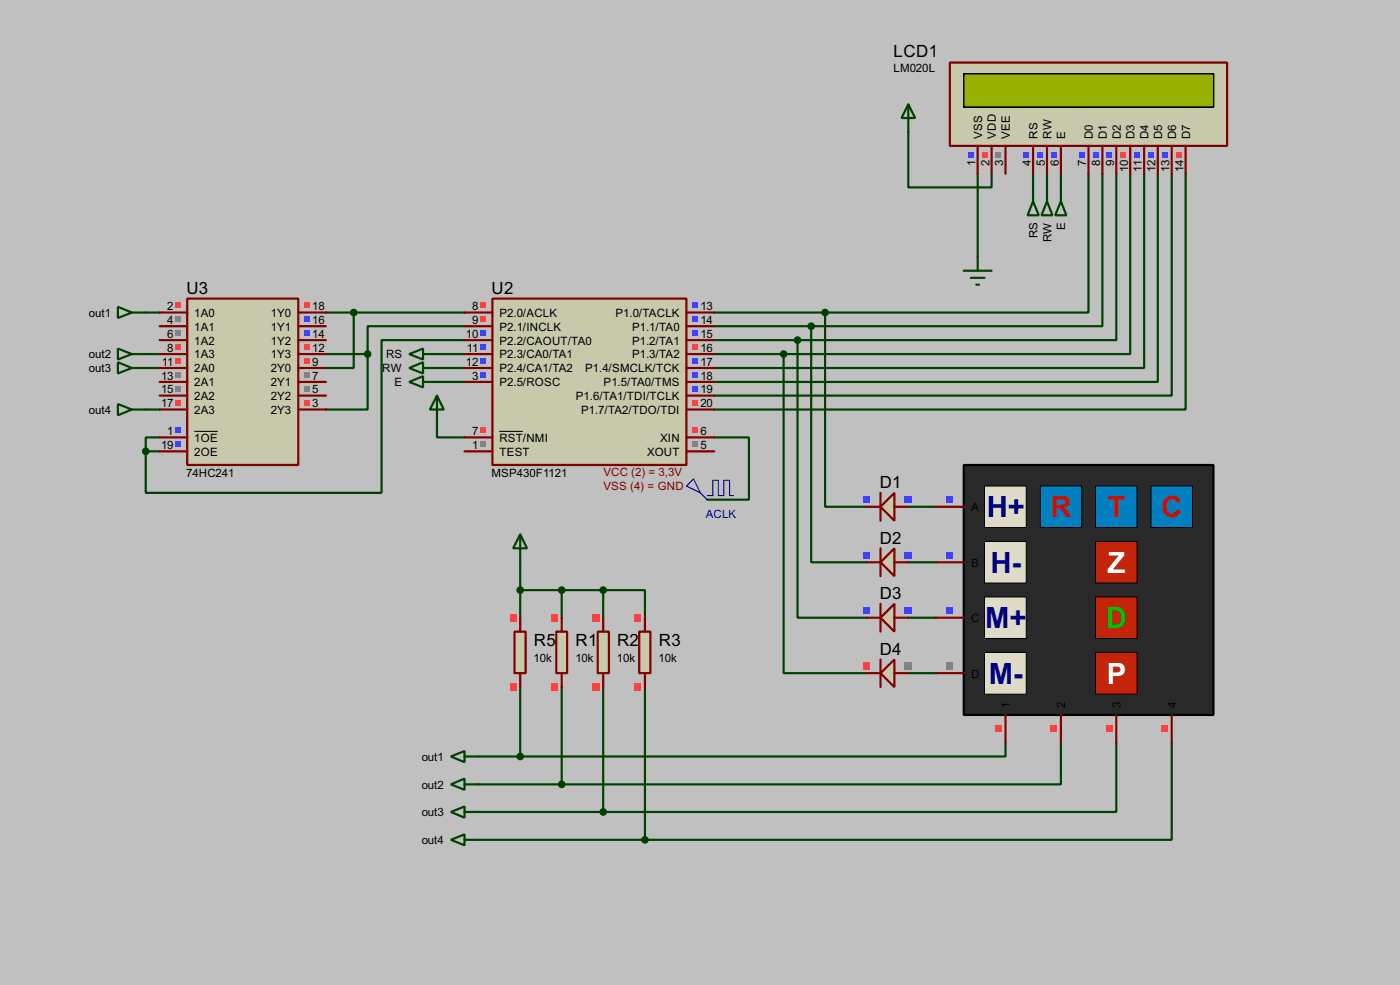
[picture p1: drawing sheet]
<svg xmlns="http://www.w3.org/2000/svg" width="256mm" height="180mm" viewBox="0 0 256 180" stroke-linecap="round" stroke-linejoin="round" font-family="sans-serif">
<path d="M0 0h256.5v180.3h-256.5z" fill="#c0c0c0"/>
<g fill="none" stroke="#004000" stroke-width=".4">
<path d="M166.4 24.2v10.1h15.3v-2.5M179.1 31.8v15.2M189.3 31.8v2.5M191.8 31.8v2.5M194.4 31.8v2.5M199.4 31.8v25.4h-48.2M202 31.8v27.9h-53.4M204.5 31.8v30.5h-58.4M207.1 31.8v33h-63.5M209.6 31.8v35.6h-78.7M212.1 31.8v38.1h-81.2M214.7 31.8v40.6h-83.8"/>
<path d="M217.2 31.8v43.2h-86.3M26.7 57.2h2.6M59.7 57.2h25.4M64.8 57.2v10.2h-5.1M85.1 59.7h-17.7v5.1M130.9 57.2h20.3M130.9 59.7h17.7M148.6 59.7v43.2h10.2M151.2 57.2v35.6h7.6M26.7 67.4h2.6M26.7 64.8h2.6M26.7 75h2.6"/>
<path d="M59.7 64.8h7.7M67.4 64.8v10.2h-7.7M80.1 77.5v2.6h5M80.1 67.4h5M80.1 64.8h5M80.1 69.9h5M85.1 62.3h-15.2v27.9h-43.2v-7.6M130.9 64.8h12.7M130.9 62.3h15.2M143.6 64.8v58.4h15.2M146.1 62.3v50.8h12.7M26.7 82.6h2.6"/>
<path d="M29.3 80.1h-2.6v2.5M130.9 80.1h6.3v11.4h-7.6M166.4 92.8h5.1M95.3 102.9v10.2M95.3 108h15.2M102.9 108v5.1M110.5 108h7.7v5.1M110.5 108v5.1M166.4 102.9h5.1M166.4 113.1h5.1M87.7 138.5h7.6M95.3 125.8v12.7"/>
<path d="M102.9 125.8v17.8M110.5 125.8v22.8M118.2 125.8v27.9M166.4 123.2h5.1M184.2 135.9v2.6h-88.9M194.4 135.9v7.7h-91.5M204.5 135.9v12.7h-94M214.7 135.9v17.8h-96.5M87.7 143.6h15.2M87.7 148.6h22.8M87.7 153.7h30.5"/>
</g>
<path d="M34.3 54.7h20.4v30.4h-20.4z" fill="#c8c8aa" stroke="#800000" stroke-width=".4"/>
<g fill="none" stroke="#800000" stroke-width=".4">
<path d="M29.3 57.2h5M29.3 59.7h5M54.7 57.2h5M54.7 59.7h5M29.3 62.3h5M29.3 64.8h5M29.3 67.4h5M29.3 69.9h5M29.3 72.4h5M29.3 75h5M54.7 62.3h5M54.7 64.8h5"/>
<path d="M54.7 67.4h5M54.7 69.9h5M54.7 72.4h5M54.7 75h5M29.3 80.1h5M29.3 82.6h5"/>
</g>
<path d="M35.6 79h4.3" fill="none" stroke="#000" stroke-width=".18"/>
<path d="M32.2 55.4h1v1h-1z" fill="#ff4040"/>
<g fill="#808080">
<path d="M32.2 58h1v1h-1z"/>
<path d="M32.2 60.5h1v1h-1z"/>
</g>
<g fill="#ff4040">
<path d="M32.2 63h1v1.1h-1z"/>
<path d="M32.2 65.6h1v1h-1z"/>
</g>
<g fill="#808080">
<path d="M32.2 68.1h1v1h-1z"/>
<path d="M32.2 70.7h1v1h-1z"/>
</g>
<path d="M32.2 73.2h1v1h-1z" fill="#ff4040"/>
<g fill="#4040ff">
<path d="M32.2 78.3h1v1h-1z"/>
<path d="M32.2 80.8h1v1h-1z"/>
</g>
<path d="M55.8 55.4h1v1h-1z" fill="#ff4040"/>
<g fill="#4040ff">
<path d="M55.8 58h1v1h-1z"/>
<path d="M55.8 60.5h1v1h-1z"/>
</g>
<g fill="#ff4040">
<path d="M55.8 63h1v1.1h-1z"/>
<path d="M55.8 65.6h1v1h-1z"/>
</g>
<g fill="#808080">
<path d="M55.8 68.1h1v1h-1z"/>
<path d="M55.8 70.7h1v1h-1z"/>
</g>
<path d="M55.8 73.2h1v1h-1z" fill="#ff4040"/>
<circle cx="26.7" cy="82.6" r=".5" fill="#004000" stroke="#004000" stroke-width=".4"/>
<path d="M174 11.5h50.8v15.2h-50.8z" fill="#c8c8aa" stroke="#800000" stroke-width=".4"/>
<path d="M176.6 13.5h45.7v6.1h-45.7z" fill="#324600" stroke="#000" stroke-width=".25"/>
<path d="M176.6 13.5h45.7v6.1h-45.7z" fill="#96af00" stroke="#000" stroke-width=".25"/>
<g fill="none" stroke="#800000" stroke-width=".4">
<path d="M179.1 26.7v5.1M181.7 26.7v5.1M184.2 26.7v5.1M189.3 26.7v5.1M191.8 26.7v5.1M194.4 26.7v5.1M199.4 26.7v5.1M202 26.7v5.1M204.5 26.7v5.1M207.1 26.7v5.1M209.6 26.7v5.1M212.1 26.7v5.1"/>
<path d="M214.7 26.7v5.1M217.2 26.7v5.1"/>
</g>
<path d="M215.4 27.9h1.1v1h-1.1z" fill="#ff4040"/>
<g fill="#4040ff">
<path d="M212.9 27.9h1v1h-1z"/>
<path d="M210.4 27.9h1v1h-1z"/>
<path d="M207.8 27.9h1v1h-1z"/>
</g>
<path d="M205.3 27.9h1v1h-1z" fill="#ff4040"/>
<g fill="#4040ff">
<path d="M202.7 27.9h1.1v1h-1.1z"/>
<path d="M200.2 27.9h1v1h-1z"/>
<path d="M197.7 27.9h1v1h-1z"/>
<path d="M192.6 27.9h1v1h-1z"/>
<path d="M190 27.9h1.1v1h-1.1z"/>
<path d="M187.5 27.9h1v1h-1z"/>
<path d="M177.3 27.9h1.1v1h-1.1z"/>
</g>
<path d="M179.9 27.9h1v1h-1z" fill="#ff4040"/>
<path d="M182.4 27.9h1v1h-1z" fill="#808080"/>
<path d="M161.3 92.8l2.6-2.6v5.1z" fill="#c8c8aa" stroke="#800000" stroke-width=".4"/>
<path d="M158.8 92.8h2.5M161.3 90.2v5.1M163.9 92.8h2.5" fill="none" stroke="#800000" stroke-width=".4"/>
<g fill="#4040ff">
<path d="M165.8 90.9h1.3v1.2h-1.3z"/>
<path d="M158.2 90.9h1.2v1.2h-1.2z"/>
</g>
<path d="M163.9 100.4v5.1l-2.6-2.6z" fill="#c8c8aa" stroke="#800000" stroke-width=".4"/>
<path d="M158.8 102.9h2.5M161.3 100.4v5.1M163.9 102.9h2.5" fill="none" stroke="#800000" stroke-width=".4"/>
<g fill="#4040ff">
<path d="M165.8 101h1.3v1.3h-1.3z"/>
<path d="M158.2 101h1.2v1.3h-1.2z"/>
</g>
<path d="M163.9 110.5v5.1l-2.6-2.5z" fill="#c8c8aa" stroke="#800000" stroke-width=".4"/>
<path d="M158.8 113.1h2.5M161.3 110.5v5.1M163.9 113.1h2.5" fill="none" stroke="#800000" stroke-width=".4"/>
<g fill="#4040ff">
<path d="M165.8 111.2h1.3v1.2h-1.3z"/>
<path d="M158.2 111.2h1.2v1.2h-1.2z"/>
</g>
<path d="M161.3 123.2l2.6-2.5v5.1z" fill="#c8c8aa" stroke="#800000" stroke-width=".4"/>
<path d="M158.8 123.2h2.5M161.3 120.7v5.1M163.9 123.2h2.5" fill="none" stroke="#800000" stroke-width=".4"/>
<path d="M165.8 121.3h1.3v1.3h-1.3z" fill="#808080"/>
<path d="M158.2 121.3h1.2v1.3h-1.2z" fill="#ff4040"/>
<g fill="none" stroke="#004000" stroke-width=".4">
<path d="M166.4 19.1l1.3 2.5h-2.5zM166.4 19.1v5.1M189.3 36.9l1 2.5h-2zM189.3 34.3v2.6M191.8 36.9l1 2.5h-2zM191.8 34.3v2.6M194.4 36.9l1 2.5h-2.1zM194.4 34.3v2.6M21.6 56.2l2.6 1-2.6 1zM24.2 57.2h2.5M176.6 49.6h5.1M177.9 50.9h2.5"/>
<path d="M178.9 52.1h.5M179.1 47v2.6M21.6 66.3l2.6 1.1-2.6 1zM21.6 63.8l2.6 1-2.6 1zM21.6 74l2.6 1-2.6 1zM24.2 67.4h2.5M24.2 64.8h2.5M24.2 75h2.5M75 67.4l2.5-1.1v2.1zM75 64.8l2.5-1v2zM75 69.9l2.5-1v2zM77.5 67.4h2.6"/>
<path d="M77.5 64.8h2.6M77.5 69.9h2.6M80.1 72.4l1.2 2.6h-2.5zM80.1 72.4v5.1M95.3 97.8l1.3 2.6h-2.6zM95.3 97.8v5.1M82.6 138.5l2.5-1v2zM85.1 138.5h2.6M82.6 143.6l2.5-1.1v2.1zM82.6 148.6l2.5-1v2.1zM82.6 153.7l2.5-1v2zM85.1 143.6h2.6"/>
<path d="M85.1 148.6h2.6M85.1 153.7h2.6"/>
</g>
<g fill="#004000" stroke="#004000" stroke-width=".4">
<circle cx="143.5" cy="64.8" r=".5"/>
<circle cx="146.1" cy="62.3" r=".5"/>
<circle cx="151.1" cy="57.2" r=".5"/>
<circle cx="148.6" cy="59.7" r=".5"/>
<circle cx="64.8" cy="57.2" r=".5"/>
<circle cx="67.3" cy="64.8" r=".5"/>
</g>
<path d="M90.2 54.7h35.6v30.4h-35.6z" fill="#c8c8aa" stroke="#800000" stroke-width=".4"/>
<g fill="none" stroke="#800000" stroke-width=".4">
<path d="M85.1 59.7h5.1M85.1 57.2h5.1M125.8 59.7h5.1M125.8 57.2h5.1M85.1 69.9h5.1M85.1 67.4h5.1M85.1 64.8h5.1M85.1 62.3h5.1M125.8 69.9h5.1M125.8 67.4h5.1M125.8 64.8h5.1M125.8 62.3h5.1"/>
<path d="M125.8 75h5.1M125.8 72.4h5.1M85.1 80.1h5.1M85.1 82.6h5.1M125.8 80.1h5.1M125.8 82.6h5.1"/>
</g>
<path d="M91.5 79h4.3" fill="none" stroke="#000" stroke-width=".18"/>
<path d="M88.1 68.1h1v1h-1z" fill="#4040ff"/>
<path d="M88.1 78.3h1v1h-1z" fill="#ff4040"/>
<path d="M88.1 80.8h1v1h-1z" fill="#808080"/>
<g fill="#4040ff">
<path d="M88.1 65.6h1v1h-1z"/>
<path d="M88.1 63h1v1.1h-1z"/>
<path d="M88.1 60.5h1v1h-1z"/>
</g>
<g fill="#ff4040">
<path d="M88.1 58h1v1h-1z"/>
<path d="M88.1 55.4h1v1h-1z"/>
</g>
<g fill="#4040ff">
<path d="M126.9 60.5h1v1h-1z"/>
<path d="M126.9 58h1v1h-1z"/>
<path d="M126.9 55.4h1v1h-1z"/>
</g>
<path d="M126.9 63h1v1.1h-1z" fill="#ff4040"/>
<path d="M126.9 65.6h1v1h-1z" fill="#4040ff"/>
<path d="M126.9 73.2h1v1h-1z" fill="#ff4040"/>
<g fill="#4040ff">
<path d="M126.9 70.7h1v1h-1z"/>
<path d="M126.9 68.1h1v1h-1z"/>
</g>
<path d="M126.9 78.3h1v1h-1z" fill="#ff4040"/>
<path d="M126.9 80.8h1v1h-1z" fill="#808080"/>
<path d="M94.3 115.6h2v7.6h-2z" fill="#c8c8aa" stroke="#800000" stroke-width=".4"/>
<path d="M95.3 113.1v2.5M95.3 123.2v2.6" fill="none" stroke="#800000" stroke-width=".4"/>
<g fill="#ff4040">
<path d="M93.4 112.4h1.3v1.3h-1.3z"/>
<path d="M93.4 125.1h1.3v1.3h-1.3z"/>
</g>
<path d="M101.9 115.6h2v7.6h-2z" fill="#c8c8aa" stroke="#800000" stroke-width=".4"/>
<path d="M102.9 113.1v2.5M102.9 123.2v2.6" fill="none" stroke="#800000" stroke-width=".4"/>
<g fill="#ff4040">
<path d="M101 112.4h1.3v1.3h-1.3z"/>
<path d="M101 125.1h1.3v1.3h-1.3z"/>
</g>
<path d="M109.5 115.6h2.1v7.6h-2.1z" fill="#c8c8aa" stroke="#800000" stroke-width=".4"/>
<path d="M110.5 113.1v2.5M110.5 123.2v2.6" fill="none" stroke="#800000" stroke-width=".4"/>
<g fill="#ff4040">
<path d="M108.6 112.4h1.3v1.3h-1.3z"/>
<path d="M108.6 125.1h1.3v1.3h-1.3z"/>
</g>
<path d="M117.1 115.6h2.1v7.6h-2.1z" fill="#c8c8aa" stroke="#800000" stroke-width=".4"/>
<path d="M118.2 113.1v2.5M118.2 123.2v2.6" fill="none" stroke="#800000" stroke-width=".4"/>
<g fill="#ff4040">
<path d="M116.3 112.4h1.2v1.3h-1.2z"/>
<path d="M116.3 125.1h1.2v1.3h-1.2z"/>
</g>
<g fill="#004000" stroke="#004000" stroke-width=".4">
<circle cx="95.3" cy="138.5" r=".5"/>
<circle cx="102.9" cy="143.6" r=".5"/>
<circle cx="110.5" cy="148.6" r=".5"/>
<circle cx="118.1" cy="153.7" r=".5"/>
<circle cx="95.3" cy="108" r=".5"/>
<circle cx="102.9" cy="108" r=".5"/>
<circle cx="110.5" cy="108" r=".5"/>
</g>
<path d="M125.8 89l1.3-1.3 1.2 2.5zM128.3 90.2l1.3 1.3M129.6 90.7h1v-2.8h1v2.8h1v-2.8h1.1v2.8h.7" fill="none" stroke="#0000c0" stroke-width=".2"/>
<path d="M176.6 85.1h45.7v45.8h-45.7z" fill="#292929" stroke="#000" stroke-width=".4"/>
<path d="M180.4 89h7.6v7.6h-7.6z" fill="#dedcc7" stroke="#000" stroke-width=".18"/>
<g fill="#0080c0" stroke="#000" stroke-width=".18">
<path d="M190.6 89h7.6v7.6h-7.6z"/>
<path d="M200.7 89h7.6v7.6h-7.6z"/>
<path d="M210.9 89h7.6v7.6h-7.6z"/>
</g>
<path d="M180.4 99.1h7.6v7.6h-7.6z" fill="#dedcc7" stroke="#000" stroke-width=".18"/>
<path d="M200.7 99.1h7.6v7.6h-7.6z" fill="#c42409" stroke="#000" stroke-width=".18"/>
<path d="M180.4 109.3h7.6v7.6h-7.6z" fill="#dedcc7" stroke="#000" stroke-width=".18"/>
<path d="M200.7 109.3h7.6v7.6h-7.6z" fill="#c42409" stroke="#000" stroke-width=".18"/>
<path d="M180.4 119.4h7.6v7.7h-7.6z" fill="#dedcc7" stroke="#000" stroke-width=".18"/>
<path d="M200.7 119.4h7.6v7.7h-7.6z" fill="#c42409" stroke="#000" stroke-width=".18"/>
<path d="M171.5 92.8h5.1M171.5 102.9h5.1M171.5 113.1h5.1M171.5 123.2h5.1M184.2 130.9v5M194.4 130.9v5M204.5 130.9v5M214.7 130.9v5" fill="none" stroke="#800000" stroke-width=".4"/>
<g fill="#4040ff">
<path d="M173.4 90.9h1.3v1.2h-1.3z"/>
<path d="M173.4 101h1.3v1.3h-1.3z"/>
<path d="M173.4 111.2h1.3v1.2h-1.3z"/>
</g>
<path d="M173.4 121.3h1.3v1.3h-1.3z" fill="#808080"/>
<g fill="#ff4040">
<path d="M182.3 132.8h1.3v1.2h-1.3z"/>
<path d="M192.5 132.8h1.2v1.2h-1.2z"/>
<path d="M212.8 132.8h1.2v1.2h-1.2z"/>
<path d="M202.6 132.8h1.3v1.2h-1.3z"/>
</g>
<g font-size="6" fill="#000080">
<text x="180.8" y="94.7">H+</text>
<text x="181.4" y="104.8">H-</text>
<text x="180.5" y="115">M+</text>
<text x="181.1" y="125.1">M-</text>
</g>
<g font-size="6" fill="#f00">
<text x="192.4" y="94.7">R</text>
<text x="202.9" y="94.7">T</text>
<text x="212.7" y="94.7">C</text>
</g>
<g font-size="6" fill="#fff">
<text x="202.9" y="104.8">Z</text>
<text x="202.8" y="125.1">P</text>
</g>
<text font-size="6" fill="#00c000" x="202.6" y="115">D</text>
<g font-size="3.5">
<text x="163.7" y="10.4">LCD1</text>
<text x="34.2" y="53.9">U3</text>
<text x="90.1" y="53.9">U2</text>
<text x="161.2" y="89.4">D1</text>
<text x="161.2" y="99.6">D2</text>
<text x="161.2" y="109.7">D3</text>
<text x="97.8" y="118.3">R5</text>
<text x="105.5" y="118.3">R1</text>
<text x="113.1" y="118.3">R2</text>
<text x="120.7" y="118.3">R3</text>
<text x="161.2" y="119.9">D4</text>
</g>
<g font-size="2.4">
<text x="163.7" y="13.2">LM020L</text>
<text x="179.9" y="25.4" transform="rotate(-90 179.9 25.4)">VSS</text>
<text x="182.5" y="25.4" transform="rotate(-90 182.5 25.4)">VDD</text>
<text x="185" y="25.4" transform="rotate(-90 185 25.4)">VEE</text>
<text x="190.1" y="25.4" transform="rotate(-90 190.1 25.4)">RS</text>
<text x="192.6" y="25.4" transform="rotate(-90 192.6 25.4)">RW</text>
<text x="195.2" y="25.4" transform="rotate(-90 195.2 25.4)">E</text>
<text x="200.2" y="25.4" transform="rotate(-90 200.2 25.4)">D0</text>
<text x="202.8" y="25.4" transform="rotate(-90 202.8 25.4)">D1</text>
<text x="205.3" y="25.4" transform="rotate(-90 205.3 25.4)">D2</text>
<text x="207.8" y="25.4" transform="rotate(-90 207.8 25.4)">D3</text>
<text x="210.4" y="25.4" transform="rotate(-90 210.4 25.4)">D4</text>
<text x="212.9" y="25.4" transform="rotate(-90 212.9 25.4)">D5</text>
<text x="215.5" y="25.4" transform="rotate(-90 215.5 25.4)">D6</text>
<text x="218" y="25.4" transform="rotate(-90 218 25.4)">D7</text>
<text x="178.7" y="30.4" transform="rotate(-90 178.7 30.4)">1</text>
<text x="181.3" y="30.4" transform="rotate(-90 181.3 30.4)">2</text>
<text x="183.8" y="30.4" transform="rotate(-90 183.8 30.4)">3</text>
<text x="188.9" y="30.4" transform="rotate(-90 188.9 30.4)">4</text>
<text x="191.4" y="30.4" transform="rotate(-90 191.4 30.4)">5</text>
<text x="194" y="30.4" transform="rotate(-90 194 30.4)">6</text>
<text x="199" y="30.4" transform="rotate(-90 199 30.4)">7</text>
<text x="201.6" y="30.4" transform="rotate(-90 201.6 30.4)">8</text>
<text x="204.1" y="30.4" transform="rotate(-90 204.1 30.4)">9</text>
<text x="206.7" y="31.6" transform="rotate(-90 206.7 31.6)">10</text>
<text x="209.2" y="31.4" transform="rotate(-90 209.2 31.4)">11</text>
<text x="211.7" y="31.5" transform="rotate(-90 211.7 31.5)">12</text>
<text x="214.3" y="31.5" transform="rotate(-90 214.3 31.5)">13</text>
<text x="216.8" y="31.6" transform="rotate(-90 216.8 31.6)">14</text>
<text x="190.1" y="43.6" transform="rotate(-90 190.1 43.6)">RS</text>
<text x="192.6" y="44.3" transform="rotate(-90 192.6 44.3)">RW</text>
<text x="195.1" y="42.1" transform="rotate(-90 195.1 42.1)">E</text>
<text x="16.3" y="58">out1</text>
<text x="30.7" y="56.8">2</text>
<text x="30.7" y="59.3">4</text>
<text x="35.6" y="58">1A0</text>
<text x="49.6" y="58">1Y0</text>
<text x="57.2" y="56.8">18</text>
<text x="57.2" y="59.3">16</text>
<text x="86.5" y="59.3">9</text>
<text x="86.5" y="56.8">8</text>
<text x="91.5" y="58">P2.0/ACLK</text>
<text x="112.7" y="58">P1.0/TACLK</text>
<text x="128.3" y="59.3">14</text>
<text x="128.3" y="56.8">13</text>
<text x="16.3" y="65.6">out2</text>
<text x="30.7" y="61.9">6</text>
<text x="30.7" y="64.4">8</text>
<text x="35.6" y="60.5">1A1</text>
<text x="35.6" y="63.1">1A2</text>
<text x="35.6" y="65.6">1A3</text>
<text x="49.6" y="60.5">1Y1</text>
<text x="49.6" y="63.1">1Y2</text>
<text x="49.6" y="65.6">1Y3</text>
<text x="57.2" y="61.9">14</text>
<text x="57.2" y="64.4">12</text>
<text x="70.7" y="65.6">RS</text>
<text x="85.4" y="61.9">10</text>
<text x="85.5" y="64.4">11</text>
<text x="91.5" y="65.6">P2.3/CA0/TA1</text>
<text x="91.5" y="63.1">P2.2/CAOUT/TA0</text>
<text x="91.5" y="60.5">P2.1/INCLK</text>
<text x="115.8" y="63.1">P1.2/TA1</text>
<text x="115.8" y="60.5">P1.1/TA0</text>
<text x="115.8" y="65.6">P1.3/TA2</text>
<text x="128.3" y="61.9">15</text>
<text x="128.3" y="64.4">16</text>
<text x="16.3" y="68.1">out3</text>
<text x="29.5" y="69.5">13</text>
<text x="29.5" y="72">15</text>
<text x="29.7" y="67">11</text>
<text x="35.6" y="68.1">2A0</text>
<text x="35.6" y="70.7">2A1</text>
<text x="49.6" y="68.1">2Y0</text>
<text x="49.6" y="70.7">2Y1</text>
<text x="57.2" y="67">9</text>
<text x="57.2" y="69.5">7</text>
<text x="57.2" y="72">5</text>
<text x="70" y="68.1">RW</text>
<text x="72.3" y="70.7">E</text>
<text x="85.4" y="67">12</text>
<text x="86.5" y="69.5">3</text>
<text x="91.5" y="70.7">P2.5/ROSC</text>
<text x="91.5" y="68.1">P2.4/CA1/TA2</text>
<text x="107.2" y="68.1">P1.4/SMCLK/TCK</text>
<text x="110.6" y="70.7">P1.5/TA0/TMS</text>
<text x="128.3" y="67">17</text>
<text x="128.3" y="72">19</text>
<text x="128.3" y="69.5">18</text>
<text x="16.3" y="75.8">out4</text>
<text x="29.5" y="74.6">17</text>
<text x="35.6" y="73.2">2A2</text>
<text x="35.6" y="75.8">2A3</text>
<text x="49.6" y="73.2">2Y2</text>
<text x="49.6" y="75.8">2Y3</text>
<text x="57.2" y="74.6">3</text>
<text x="105.5" y="73.2">P1.6/TA1/TDI/TCLK</text>
<text x="106.4" y="75.8">P1.7/TA2/TDO/TDI</text>
<text x="128.3" y="74.6">20</text>
<text x="29.5" y="82.2">19</text>
<text x="30.7" y="79.7">1</text>
<text x="35.6" y="80.8">1OE</text>
<text x="35.6" y="83.4">2OE</text>
<text x="86.5" y="79.7">7</text>
<text x="86.5" y="82.2">1</text>
<text x="91.5" y="80.8">RST/NMI</text>
<text x="91.5" y="83.4">TEST</text>
<text x="118.5" y="83.4">XOUT</text>
<text x="120.9" y="80.8">XIN</text>
<text x="128.3" y="79.7">6</text>
<text x="128.3" y="82.2">5</text>
<text x="34.1" y="87.3">74HC241</text>
<text x="90" y="87.3">MSP430F1121</text>
<text x="177.9" y="103.7">B</text>
<text x="97.8" y="121.2">10k</text>
<text x="105.4" y="121.2">10k</text>
<text x="113" y="121.2">10k</text>
<text x="120.7" y="121.2">10k</text>
<text x="177.9" y="124">D</text>
<text x="77.3" y="139.3">out1</text>
<text x="77.3" y="144.4">out2</text>
<text x="77.3" y="149.4">out3</text>
<text x="77.3" y="154.5">out4</text>
</g>
<g font-size="2.4" fill="#800000">
<text x="110.5" y="87.1">VCC (2) = 3,3V</text>
<text x="110.5" y="89.6">VSS (4) = GND</text>
</g>
<text font-size="2.4" fill="#0000c0" x="129.3" y="94.8">ACLK</text>
</svg>
